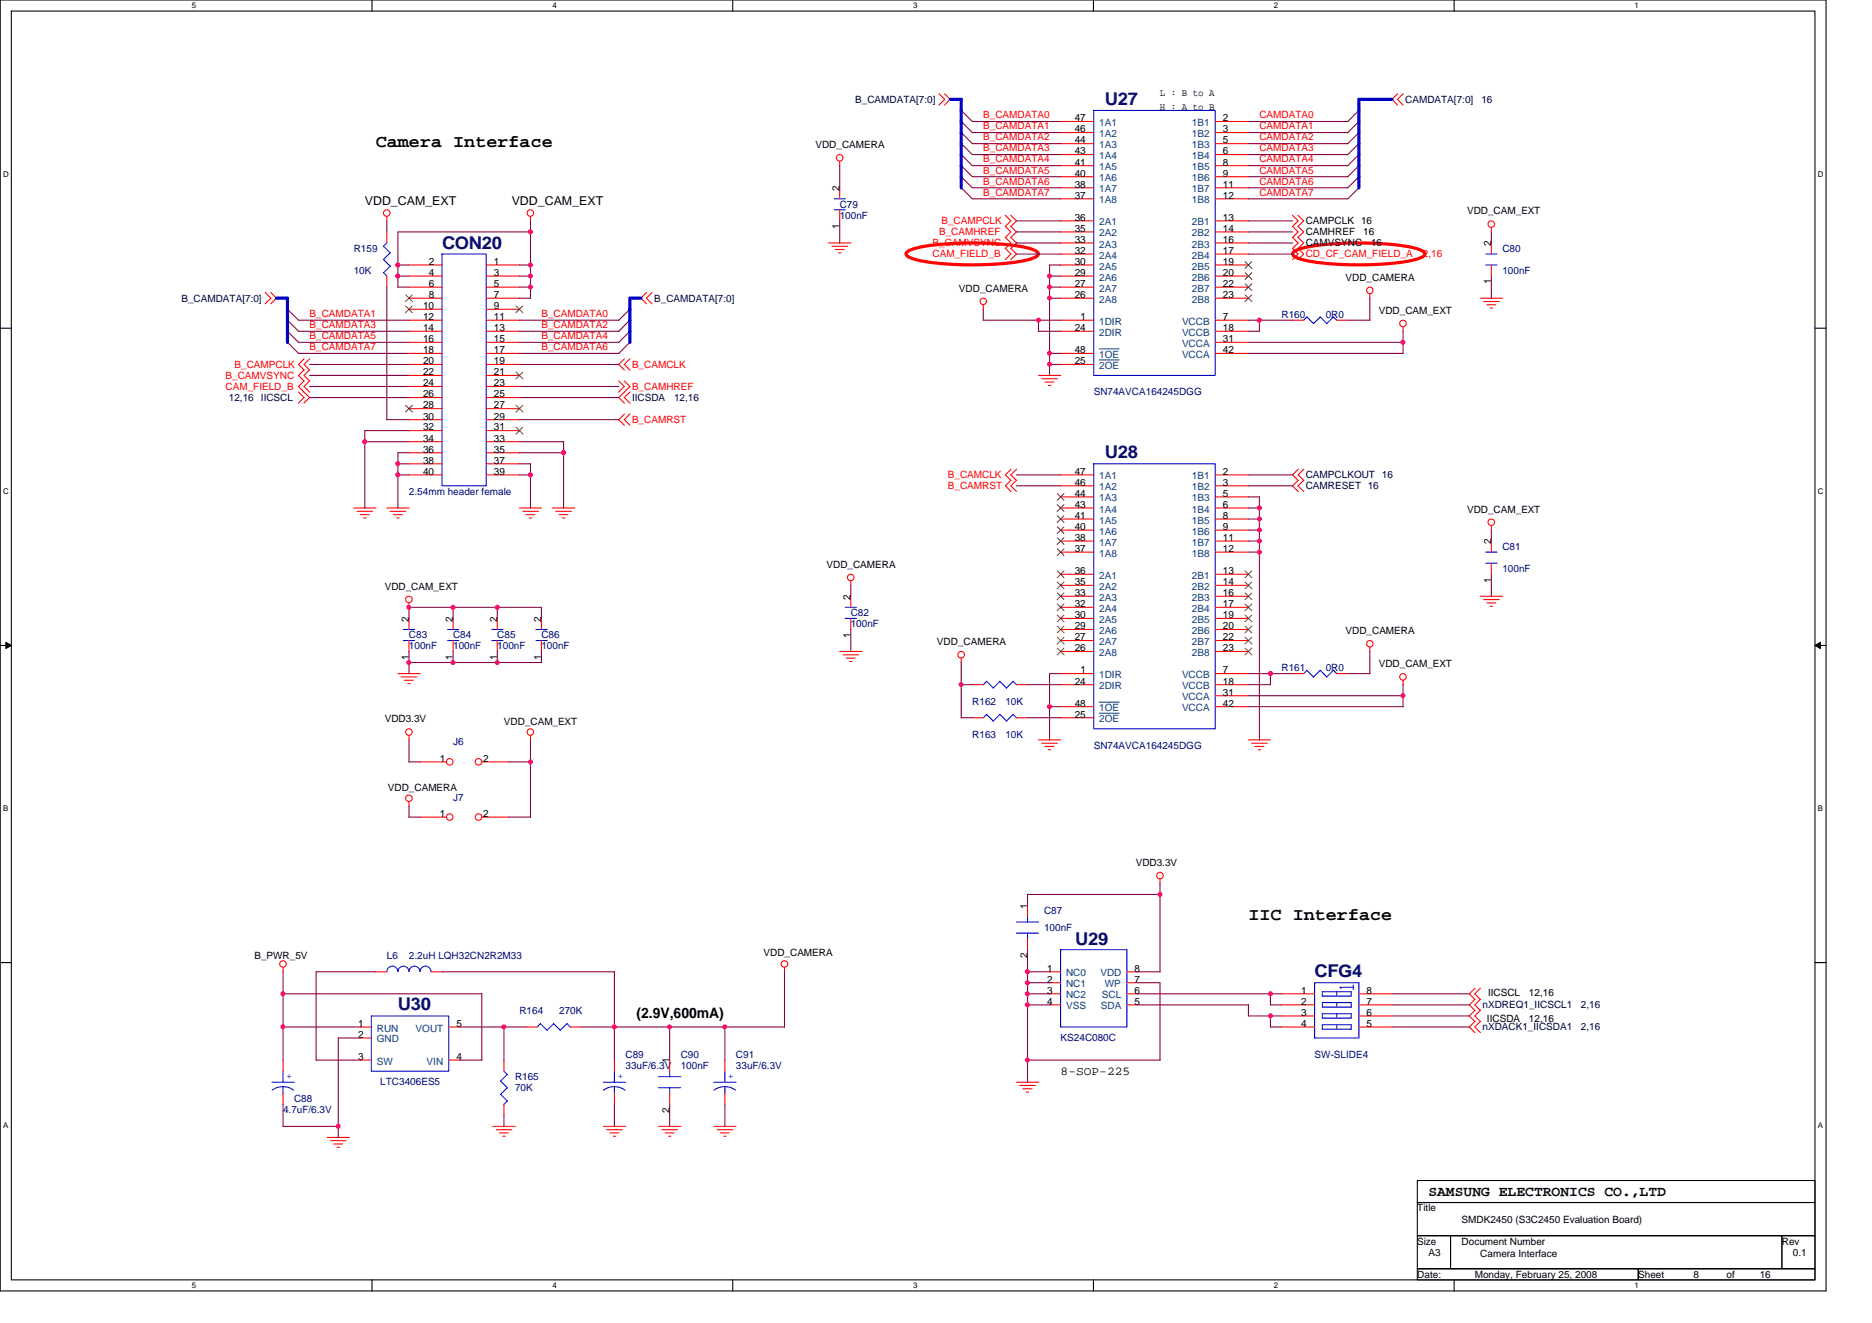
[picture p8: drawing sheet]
<svg xmlns="http://www.w3.org/2000/svg" width="297mm" height="210mm" viewBox="0 0 297 210" stroke-linecap="round" stroke-linejoin="round" font-family="sans-serif">
<path d="M0 0h289.7v204.9h-289.7zM1.8 1.8h286.2v201.3h-286.2z" fill="none" stroke="#000" stroke-width=".17"/>
<g fill="#fff">
<path d="M30.4 .2h.7v1.4h-.7z"/>
<path d="M30.4 203.3h.7v1.4h-.7z"/>
</g>
<path d="M59 0v1.8M59 203.1v1.8" fill="none" stroke="#000" stroke-width=".17"/>
<g fill="#fff">
<path d="M87.6 .2h.7v1.4h-.7z"/>
<path d="M87.6 203.3h.7v1.4h-.7z"/>
</g>
<path d="M116.3 0v1.8M116.3 203.1v1.8" fill="none" stroke="#000" stroke-width=".17"/>
<g fill="#fff">
<path d="M144.9 .2h.7v1.4h-.7z"/>
<path d="M144.9 203.3h.7v1.4h-.7z"/>
</g>
<path d="M173.5 0v1.8M173.5 203.1v1.8" fill="none" stroke="#000" stroke-width=".17"/>
<g fill="#fff">
<path d="M202.1 .2h.7v1.4h-.7z"/>
<path d="M202.1 203.3h.7v1.4h-.7z"/>
</g>
<path d="M230.7 0v1.8M230.7 203.1v1.8" fill="none" stroke="#000" stroke-width=".17"/>
<g fill="#fff">
<path d="M259.4 .2h.6v1.4h-.6z"/>
<path d="M259.4 203.3h.6v1.4h-.6z"/>
<path d="M.5 26.9h.9v1.4h-.9z"/>
<path d="M288.4 26.9h.9v1.4h-.9z"/>
<path d="M.5 77.3h.9v1.4h-.9z"/>
<path d="M288.4 77.3h.9v1.4h-.9z"/>
</g>
<path d="M0 52.1h1.8M288 52.1h1.7" fill="none" stroke="#000" stroke-width=".17"/>
<g fill="#fff">
<path d="M.5 127.6h.8v1.4h-.8z"/>
<path d="M288.4 127.6h.9v1.4h-.9z"/>
</g>
<path d="M0 102.4h1.8M288 102.4h1.7" fill="none" stroke="#000" stroke-width=".17"/>
<path d="M.9 101.9l.9 .5-.9 .5zM288 102.4l.9-.5v1z" fill="#000" stroke="#000" stroke-width=".16"/>
<g fill="#fff">
<path d="M.5 177.9h.8v1.4h-.8z"/>
<path d="M288.4 177.9h.9v1.4h-.9z"/>
</g>
<path d="M0 152.8h1.8M288 152.8h1.7M224.9 187.4h63.1v3.5h-63.1zM224.9 190.9h63.1v5.2h-63.1zM224.9 196.1h5.3v5.3h-5.3zM230.2 196.1h52.5v5.3h-52.5zM282.7 196.1h5.3v5.3h-5.3zM224.9 201.4h35v1.7h-35zM259.9 201.4h28.1v1.7h-28.1z" fill="none" stroke="#000" stroke-width=".17"/>
<path d="M143.9 40a9.7 9.7 0 0 1 4.6-1.2 51.9 51.9 0 0 1 14.6 .5 2 2 0 0 1 1.7 1 2.02 2.02 0 0 1-1.7 .9 49.3 49.3 0 0 1-17.6 0 2.01 2.01 0 0 1-1.7-.9zM205.2 40a9.7 9.7 0 0 1 4.7-1.2 51.9 51.9 0 0 1 14.5 .5 2 2 0 0 1 1.7 1 2.02 2.02 0 0 1-1.7 .9 49.3 49.3 0 0 1-17.6 0 2.01 2.01 0 0 1-1.7-.9z" fill="none" stroke="#f00" stroke-width=".51"/>
<g fill="none" stroke="#f00" stroke-width=".17">
<path d="M149 14.9l.9 .9-.9 .9M149.9 14.9l.9 .9-.9 .9M168.3 19.3h5.2M192.8 19.3h5.3M221.8 14.9l-.9 .9 .9 .9M222.6 14.9l-.9 .9 .9 .9M61.4 34.4v.7M61.4 36.8v1.8M84.2 34.4v.7M131.5 38.6h3.5M132 39.1h2.5M132.5 39.6h1.4"/>
<path d="M133.2 25.6v.7M133.2 29.8v1.8M133.2 33.3v1.8M159.5 34.2l.9 .9-.9 .9M159.5 35.9l.9 .9-.9 .9M159.5 37.7l.9 .9-.9 .9M159.5 39.4l.9 .9-.9 .9M160.4 34.2l.9 .9-.9 .9M160.4 35.9l.9 .9-.9 .9M160.4 37.7l.9 .9-.9 .9M160.4 39.4l.9 .9-.9 .9M168.3 38.6h5.2"/>
<path d="M168.3 21h5.2M168.3 22.8h5.2M168.3 24.5h5.2M168.3 26.3h5.2M168.3 28h5.2M168.3 29.8h5.2M168.3 31.6h5.2M168.3 35.1h5.2M168.3 36.8h5.2M192.8 38.6h5.3M192.8 21h5.3M192.8 22.8h5.3"/>
<path d="M192.8 24.5h5.3M192.8 26.3h5.3M192.8 28h5.3M192.8 29.8h5.3M192.8 31.6h5.3M192.8 35.1h5.3M192.8 36.8h5.3M205.1 37.7l.9 .9-.9 .9M205.1 35.9l.9 .9-.9 .9M205.1 34.2l.9 .9-.9 .9M205.1 39.4l.9 .9-.9 .9M205.9 37.7l1 .9-1 .9"/>
<path d="M205.9 35.9l1 .9-1 .9M205.9 34.2l1 .9-1 .9M205.9 39.4l1 .9-1 .9M236.6 36.1v.7M236.6 38.6v1.7M42.1 46.4l.9 .9-.9 .9M43 46.4l.9 .9-.9 .9M48.3 56.9l-.9 .9 .9 .9M48.3 58.7l-.9 .9 .9 .9M49.1 56.9l-.9 .9 .9 .9M49.1 58.7l-.9 .9 .9 .9M61.4 43.8v1.8"/>
<path d="M64.9 59.6h5.2M64.9 47.3h5.2M64.9 42.1h5.2M64.9 43.8h5.2M64.9 45.6h5.2M64.9 49.1h5.2M64.9 50.8h5.2M64.9 52.6h5.2M64.9 54.3h5.2M64.9 56.1h5.2M64.9 57.8h5.2M77.1 59.6h5.3"/>
<path d="M77.1 47.3h5.3M77.1 42.1h5.3M77.1 43.8h5.3M77.1 45.6h5.3M77.1 49.1h5.3M77.1 50.8h5.3M77.1 52.6h5.3M77.1 54.3h5.3M77.1 56.1h5.3M77.1 57.8h5.3M99.1 56.9l-.9 .9 .9 .9M100 56.9l-.9 .9 .9 .9"/>
<path d="M102.6 46.4l-.9 .9 .9 .9M103.5 46.4l-.9 .9 .9 .9M133.1 40.1h.3M156 48.4v.7M164.8 59.6h3.5M168.3 47.3h5.2M168.3 42.1h5.2M168.3 43.8h5.2M168.3 45.6h5.2M168.3 50.8h5.2M168.3 52.6h5.2M168.3 56.1h5.2"/>
<path d="M168.3 57.8h5.2M168.3 40.3h5.2M192.8 47.3h5.3M192.8 42.1h5.3M192.8 43.8h5.3M192.8 45.6h5.3M192.8 50.8h5.3M192.8 52.6h5.3M192.8 54.3h5.3M192.8 56.1h5.3M192.8 40.3h5.3M205.1 50.8h1.8"/>
<path d="M212.1 50.8h1.8M217.4 46.6v.7M222.6 51.9v.7M234.9 47.3h3.5M235.4 47.9h2.5M235.9 48.4h1.4M236.5 48.9h.3M236.6 42.1v1.7M47.3 62.2l.9 .9-.9 .9M48.2 62.2l.9 .9-.9 .9M48.3 60.5l-.9 .8 .9 1M49.1 60.5l-.9 .8 .9 1"/>
<path d="M64.9 61.3h5.2M64.9 63.1h5.2M64.9 64.9h5.2M64.9 66.6h5.2M64.9 68.3h5.2M64.9 70.1h5.2M64.9 71.9h5.2M64.9 73.6h5.2M64.9 75.4h5.2M77.1 61.3h5.3M77.1 63.1h5.3M77.1 64.9h5.3"/>
<path d="M77.1 66.6h5.3M77.1 68.3h5.3M77.1 70.1h5.3M77.1 71.9h5.3M77.1 73.6h5.3M77.1 75.4h5.3M98.2 60.5l.9 .8-.9 1M99 60.5l.9 .8-1.7 1.8 .9 .9M99.1 65.7l-.9 .9 .9 .9M100 62.2l-.9 .9 .9 .9M100 65.7l-.9 .9 .9 .9M160.4 74.5l-.9 .9 .9 .9"/>
<path d="M160.4 76.2l-.9 .9 .9 .9M161.3 74.5l-.9 .9 .9 .9M161.3 76.2l-.9 .9 .9 .9M165.3 60.1h2.5M165.8 60.6h1.4M166.4 61.2h.3M168.3 75.4h5.2M168.3 77.1h5.2M168.3 78.9h5.2M192.8 75.4h5.3M192.8 77.1h5.3M192.8 78.9h5.3"/>
<path d="M206 76.2l-.9 .9 .9 .9M206 74.5l-.9 .9 .9 .9M206.9 76.2l-.9 .9 .9 .9M206.9 74.5l-.9 .9 .9 .9M56.1 80.6h3.5M56.7 81.2h2.4M57.1 81.7h1.5M57.7 82.2h.4M61.4 80.6h3.5M61.9 81.2h2.5M62.4 81.7h1.4M63 82.2h.3"/>
<path d="M64.9 95.7v.7M64.9 98.1v1.8M71.9 98.1v1.8M78.9 98.1v1.8M82.4 80.6h3.5M82.9 81.2h2.5M83.4 81.7h1.5M84 82.2h.4M85.9 98.1v1.8M87.7 80.6h3.5M88.2 81.2h2.5M88.7 81.7h1.4"/>
<path d="M89.3 82.2h.3M135 92.2v.7M135 94.6v1.8M135 98.1v1.8M168.3 80.6h5.2M168.3 94.6h5.2M168.3 82.4h5.2M168.3 84.1h5.2M168.3 85.9h5.2M168.3 87.6h5.2M168.3 91.1h5.2M168.3 92.9h5.2"/>
<path d="M168.3 96.4h5.2M168.3 98.1h5.2M168.3 99.9h5.2M192.8 80.6h5.3M192.8 94.6h5.3M192.8 82.4h5.3M192.8 84.1h5.3M192.8 85.9h5.3M192.8 87.6h5.3M192.8 91.1h5.3M192.8 92.9h5.3M192.8 96.4h5.3"/>
<path d="M192.8 98.1h5.3M192.8 99.9h5.3M234.9 94.6h3.5M235.4 95.2h2.5M235.9 95.7h1.4M236.5 96.2h.3M236.6 83.4v.8M236.6 85.9v1.7M236.6 89.4v1.7M63.1 106.9h3.6M63.7 107.4h2.4M64.2 108h1.4"/>
<path d="M64.7 108.5h.4M64.9 116.7v.8M64.9 101.7v1.7M71.9 101.7v1.7M78.9 101.7v1.7M84.2 116.7v.8M85.9 101.7v1.7M133.2 103.4h3.6M133.8 103.9h2.4M134.3 104.5h1.4M134.8 105h.4M152.5 104.5v.7"/>
<path d="M154.3 108.7h1.7M154.3 113.9h1.7M161.3 108.7h1.7M161.3 113.9h1.7M164.8 117.4h3.5M165.3 118h2.5M165.8 118.5h1.4M166.4 119h.3M168.3 106.9h5.2M168.3 103.4h5.2M168.3 108.7h5.2M168.3 101.7h5.2"/>
<path d="M168.3 112.2h5.2M168.3 113.9h5.2M192.8 106.9h5.3M192.8 103.4h5.3M192.8 108.7h5.3M192.8 101.7h5.3M192.8 112.2h5.3M192.8 110.4h5.3M198.1 117.4h3.5M198.6 118h2.5M199.1 118.5h1.5M199.7 119h.3"/>
<path d="M205.1 106.9h1.8M212.1 106.9h1.8M217.4 102.7v.7M222.6 108v.7M64.9 127.2v.8M66.7 129.7h4.1M66.7 120.9h4.1M76.5 129.7h4.2M76.5 120.9h4.2M184.1 139.5v.7M44.9 153.5v.8M59.6 154.2h1.8"/>
<path d="M68.4 154.2h1.7M124.5 153.5v.8M163 143.7v1.8M163 149v1.7M166.5 157.7h1.8M166.5 159.5h1.8M166.5 154.2h1.8M166.5 156h1.8M178.8 157.7h1.8M178.8 159.5h1.8M178.8 154.2h1.8M178.8 156h1.8"/>
<path d="M203.3 157.7h5.3M203.3 159.5h5.3M215.6 157.7h5.3M215.6 159.5h5.3M234 158.6l-.9 .9 .9 .9M234 156.8l-.9 .9 .9 .9M234.9 158.6l-.9 .9 .9 .9M234.9 156.8l-.9 .9 .9 .9M44.9 168.3v1.7M44.9 173.5v1.8M57.2 163h1.7M57.2 164.7h1.7"/>
<path d="M57.2 168.3h1.7M71.2 163h1.8M71.2 168.3h1.8M78.2 178.8h3.5M78.7 179.3h2.5M79.2 179.8h1.5M80 168.3v1.7M80 175.3v1.7M83.5 163h1.7M90.5 163h1.7M95.7 178.8h3.6M96.3 179.3h2.4"/>
<path d="M96.8 179.8h1.4M97.5 168.3v1.7M97.5 173.5v1.8M104.5 178.8h3.5M105 179.3h2.5M105.5 179.8h1.5M106.3 168.3v1.7M106.3 173.5v1.8M113.3 178.8h3.5M113.8 179.3h2.5M114.3 179.8h1.4M115 168.3v1.7"/>
<path d="M115 173.5v1.8M161.3 171.8h3.5M161.8 172.3h2.5M162.3 172.8h1.4M162.9 173.3h.3M203.3 161.2h5.3M203.3 163h5.3M215.6 161.2h5.3M215.6 163h5.3M234 162.1l-.9 .9 .9 .9M234 160.3l-.9 .9 .9 .9M234.9 162.1l-.9 .9 .9 .9"/>
<path d="M234.9 160.3l-.9 .9 .9 .9M51.9 180.5h3.6M52.4 181h2.5M53 181.6h1.4M53.5 182.1h.4M79.8 180.3h.4M97.3 180.3h.4M106.1 180.3h.3M114.8 180.3h.4"/>
<circle cx="61.4" cy="33.8" r=".52"/>
<circle cx="84.1" cy="33.8" r=".52"/>
<circle cx="133.2" cy="25.1" r=".52"/>
<circle cx="236.6" cy="35.6" r=".52"/>
<circle cx="156" cy="47.8" r=".51"/>
<circle cx="217.3" cy="46.1" r=".52"/>
<circle cx="222.6" cy="51.3" r=".52"/>
<circle cx="64.9" cy="95.2" r=".52"/>
<circle cx="135" cy="91.6" r=".52"/>
<circle cx="236.6" cy="82.9" r=".52"/>
<circle cx="64.9" cy="116.2" r=".52"/>
<circle cx="84.1" cy="116.2" r=".52"/>
<circle cx="152.5" cy="103.9" r=".52"/>
<circle cx="217.4" cy="102.2" r=".51"/>
<circle cx="222.6" cy="107.4" r=".52"/>
<circle cx="64.9" cy="126.7" r=".52"/>
<circle cx="71.4" cy="120.9" r=".52"/>
<circle cx="71.4" cy="129.7" r=".52"/>
<circle cx="75.9" cy="129.7" r=".52"/>
<circle cx="75.9" cy="120.9" r=".52"/>
<circle cx="184" cy="139" r=".52"/>
<circle cx="44.9" cy="153" r=".52"/>
<circle cx="124.5" cy="153" r=".52"/>
</g>
<g fill="none" stroke="#00f" stroke-width=".17">
<path d="M173.5 17.5h19.3v42.1h-19.3zM60.8 39.1l1.1 1M61.4 38.5l-.5 .6M132.4 33.3h1.7M132.4 31.6h1.7M60.8 41.2l1.1 1-1 1.1M60.8 43.3l.6 .5M61.9 40.1l-1 1.1M70.1 40.3h7v36.8h-7zM207.4 50.3l1 1.1M207.4 50.3l-.5 .5M208.4 51.4l1.1-1.1 1 1.1"/>
<path d="M212.1 50.8l-.5-.5-1.1 1.1M235.8 42.1h1.8M235.8 40.3h1.8M173.5 73.6h19.3v42.1h-19.3zM64 99.9h1.8M71 99.9h1.8M78 99.9h1.8M85 99.9h1.8M134.1 98.1h1.8M134.1 96.4h1.8M235.8 89.4h1.8M235.8 87.6h1.8"/>
<path d="M64 101.7h1.8M71 101.7h1.8M78 101.7h1.8M85 101.7h1.8M156 108.7l.5-.6 1.1 1.1M156 113.9l.5-.5 1.1 1M158.6 108.1l1.1 1.1M158.6 113.4l1.1 1M158.7 108.1l-1.1 1.1M158.7 113.4l-1.1 1.1M160.7 108.1l.6 .6M160.7 113.4l.6 .5"/>
<path d="M160.8 108.1l-1.1 1.1M160.8 113.4l-1.1 1.1M207.4 106.4l1 1.1M207.4 106.4l-.5 .5M209.5 106.4l1 1.1M209.5 106.4l-1.1 1M211.6 106.4l.5 .5M211.6 106.4l-1.1 1M68.4 154.2a.87 .87 0 0 0-.9-.8 .87 .87 0 0 0-.8 .8 .88 .88 0 0 0-.9-.8 .88 .88 0 0 0-.9 .8 .88 .88 0 0 0-.9-.8 .88 .88 0 0 0-.9 .8 .88 .88 0 0 0-.8-.8 .88 .88 0 0 0-.9 .8M161.3 148.1h3.5M161.3 146.3h3.5M163 145.5v.9"/>
<path d="M163 148.1v.9M168.3 150.7h10.5v12.3h-10.5zM209.8 157.4h4.6v.7M209.8 159.1v.8h4.6v-.8h-4.6M209.8 157.4v.7h4.6M212.1 157.4v.7M212.1 159.1v.8M214.7 156.3v.8M214.8 156.7h-2.2l.2 .2M215.6 156v8.7l-7 .1v-8.8h7M43.2 171.8h3.5M43.2 173a2.86 2.86 0 0 1 3.4 0"/>
<path d="M44.9 170v1.8M44.9 172.5v1M58.9 161.2h12.3v8.8h-12.3zM79.4 171.6l1.1 1.1M80 170l.5 .6M80.5 170.5l-1.1 1.1M80.5 172.6l-1.1 1.1 1.1 1.1M80.5 174.7l-.6 .6M85.7 162.5l1.1 1M85.8 162.5l-.6 .5M87.8 162.5l1.1 1M87.9 162.5l-1.1 1"/>
<path d="M90 162.5l.5 .5M90 162.5l-1.1 1M95.7 171.8h3.6M95.8 173a2.86 2.86 0 0 1 3.4 0M97.5 170v1.8M97.5 172.5v1M104.5 172.6h3.5M104.5 170.9h3.5M106.3 170v.9M106.3 172.6v.9M113.3 171.8h3.5M113.3 173a2.86 2.86 0 0 1 3.4 0"/>
<path d="M115 170v1.8M115 172.5v1M209.8 160.9h4.6v.7M209.8 162.6h4.6v.8l-4.6-.1zM209.8 160.9v.7h4.6M212.1 160.9v.7M212.1 162.6v.8"/>
</g>
<g fill="none" stroke="#804000" stroke-width=".16">
<path d="M64.4 46.8l1 1.1M64.4 48.6l1 1M65.4 46.8l-1.1 1.1M65.4 48.6l-1.1 1M81.9 48.6l1.1 1M81.9 59.1l1.1 1M82.9 48.6l-1 1M82.9 59.1l-1 1M197.6 41.5l1 1.1M197.6 43.3l1 1.1M197.6 45l1 1.1M197.6 46.8l1 1.1"/>
<path d="M198.6 41.5l-1.1 1.1M198.6 43.3l-1.1 1.1M198.6 45l-1.1 1.1M198.6 46.8l-1.1 1.1M64.4 64.3l1 1.1M65.4 64.3l-1.1 1.1M81.9 64.3l1.1 1.1M81.9 67.8l1.1 1.1M82.9 64.3l-1 1.1M82.9 67.8l-1 1.1M167.8 78.3l1 1.1M168.8 78.3l-1.1 1.1"/>
<path d="M167.8 80.1l1 1.1M167.8 81.9l1 1M167.8 83.6l1 1.1M167.8 85.3l1 1.1M167.8 87.1l1 1.1M167.8 90.6l1 1.1M167.8 92.4l1 1.1M167.8 94.1l1 1.1M167.8 95.9l1 1M167.8 97.6l1 1.1M167.8 99.4l1 1.1M168.8 80.1l-1.1 1.1"/>
<path d="M168.8 81.9l-1.1 1M168.8 83.6l-1.1 1.1M168.8 85.3l-1.1 1.1M168.8 87.1l-1.1 1.1M168.8 90.6l-1.1 1.1M168.8 92.4l-1.1 1.1M168.8 94.1l-1.1 1.1M168.8 95.9l-1.1 1M168.8 97.6l-1.1 1.1M168.8 99.4l-1.1 1.1M197.6 90.6l1 1.1M197.6 92.4l1 1.1"/>
<path d="M197.6 94.1l1 1.1M197.6 95.9l1 1M197.6 97.6l1 1.1M197.6 99.4l1 1.1M198.6 90.6l-1.1 1.1M198.6 92.4l-1.1 1.1M198.6 94.1l-1.1 1.1M198.6 95.9l-1.1 1M198.6 97.6l-1.1 1.1M198.6 99.4l-1.1 1.1M167.8 101.1l1 1.1M167.8 102.9l1 1"/>
<path d="M168.8 101.1l-1.1 1.1M168.8 102.9l-1.1 1M197.6 101.1l1 1.1M197.6 102.9l1 1M198.6 101.1l-1.1 1.1M198.6 102.9l-1.1 1"/>
</g>
<path d="M174.4 55.4h3.2M174.4 57.1h3.2M174.4 111.4h3.2M174.4 113.2h3.2" fill="none" stroke="#004080" stroke-width=".16"/>
<g fill="none" stroke="#800040" stroke-width=".17">
<path d="M152.5 19.3l1.8 1.7h14M152.5 17.5l1.8 1.8h14M198.1 19.3h15.8M215.6 19.3l-1.8 1.8M215.6 17.5l-1.8 1.8M61.4 35.1v1.7M84.2 35.1v12.2M84.2 36.8h-21.1v8.8h1.8M133.2 26.3v3.5M133.2 35.1v3.5M152.5 29.8l1.8 1.8h14M152.5 28l1.8 1.8h14"/>
<path d="M152.5 26.3l1.8 1.7h14M152.5 24.5l1.8 1.8h14M152.5 22.8l1.8 1.7h14M152.5 21l1.8 1.8h14M161.3 36.8h7M161.3 38.6h7M161.3 35.1h7M198.1 38.6h7M198.1 29.8h15.8M198.1 31.6h15.8M198.1 36.8h7M198.1 24.5h15.8"/>
<path d="M198.1 21h15.8M198.1 28h15.8M198.1 35.1h7M198.1 26.3h15.8M198.1 22.8h15.8M215.6 28l-1.8 1.8M215.6 26.3l-1.8 1.8M215.6 22.8l-1.8 1.8M215.6 24.5l-1.8 1.8M215.6 29.8l-1.8 1.8M215.6 21l-1.8 1.8M236.6 36.8v1.8"/>
<path d="M45.6 54.3l1.8 1.8h17.5M45.6 52.6l1.8 1.7h17.5M45.6 50.8l1.8 1.8h17.5M45.6 49.1l1.8 1.7h17.5M49.1 57.8h15.8M49.1 59.6h15.8M61.4 45.6v21M63.1 43.8h1.8M63.1 42.1h1.8M82.4 43.8h1.8M82.4 52.6h15.8M82.4 45.6h1.8"/>
<path d="M82.4 42.1h1.8M82.4 50.8h15.8M82.4 47.3h1.8M82.4 56.1h15.8M82.4 54.3h15.8M82.4 57.8h15.8M99.9 49.1l-1.7 1.7M99.9 50.8l-1.7 1.8M99.9 52.6l-1.7 1.8M99.9 54.3l-1.7 1.8M156 50.8h12.3M156 49.1v1.7"/>
<path d="M161.3 40.3h7M164.8 52.6h3.5M164.8 50.8v1.8M166.5 43.8h1.8M166.5 45.6h1.8M166.5 47.3h1.8M166.5 56.1h1.8M166.5 57.8h1.8M168.3 42.1h-1.8v17.5M198.1 52.6h1.8M198.1 40.3h7M198.1 56.1h24.5"/>
<path d="M198.1 54.3h24.5M199.8 50.8v1.8M205.1 50.8h-7M213.9 50.8h3.5M217.4 47.3v3.5M222.6 52.6v3.5M236.6 43.8v3.5M49.1 63.1h15.8M49.1 61.3h15.8M57.9 70.1h7M61.4 66.6h3.5M63.1 75.4h1.8"/>
<path d="M63.1 73.6h1.8M64.9 68.3h-7v12.3M64.9 71.9h-1.8v8.7M82.4 70.1h7M82.4 73.6h1.8M82.4 61.3h15.8M82.4 66.6h15.8M82.4 75.4h1.8M82.4 71.9h7M82.4 63.1h15.8M84.2 73.6v7M89.4 70.1v10.5"/>
<path d="M161.3 77.1h7M161.3 75.4h7M198.1 78.9h1.7v38.6M198.1 77.1h7M198.1 75.4h7M64.9 98.2v-1.8h21v1.8M71.9 96.4v1.8M78.9 96.4v1.8M135 99.9v3.5M135 92.9v1.8M198.1 87.6h1.8M198.1 85.9h1.8"/>
<path d="M198.1 84.1h1.8M198.1 82.4h1.8M198.1 80.6h1.8M236.6 84.1v1.8M236.6 91.1v3.6M64.9 117.4v3.5M64.9 103.4v3.5M71.9 103.4v1.8M78.9 103.4v1.8M84.2 117.4v12.3M85.9 103.4v1.8h-21M152.5 108.7h1.8"/>
<path d="M152.5 105.2v8.7h1.8M163 108.7h5.3M163 113.9h5.3M166.5 112.2h1.8M168.3 106.9h-1.8v10.6M198.1 106.9h7M198.1 108.7h3.5M198.1 112.2h24.5M198.1 110.4h24.5M201.6 106.9v1.8M213.9 106.9h3.5M217.4 103.4v3.5"/>
<path d="M222.6 108.7v3.5M64.9 129.7h1.8M64.9 128v1.7M64.9 120.9h1.8M80.7 129.7h3.5M80.7 120.9h3.5M44.9 157.7h31.6M44.9 154.2v14.1M59.6 154.2h-9.4v14.1M70.1 154.2h27.4v14.1M76.5 157.7v10.6M124.5 154.2v8.8"/>
<path d="M163 154.2h3.6M163 157.7h3.6M163 150.7v21.1M163 156h3.6M163 159.5h3.6M180.6 154.2h3.5M180.6 157.7h22.8M180.6 156h3.5M180.6 159.5h17.5v1.8l5.3-.1M184.1 140.2v14.1M184.1 156v12.3M184.1 142h-21.1v1.7"/>
<path d="M201.6 157.7v1.8h1.8M220.9 157.7h12.3M220.9 159.5h12.3M44.9 163h12.3M44.9 175.3v3.5h8.8M50.2 168.3h7M57.2 164.7h-3.5v15.9M73 168.3h3.5M73 163h10.5M80 163v5.3M80 177v1.8M97.5 175.3v3.5"/>
<path d="M106.3 163v5.3M106.3 175.3v3.5M115 163v5.3M115 175.3v3.5M124.5 163h-32.3M163 168.3h21.1M201.6 163h1.8M201.6 161.2v1.8M220.9 163h12.3M220.9 161.2h12.3"/>
</g>
<path d="M150.8 15.8h1.7v14M220.9 15.8h-5.3v14M43.9 47.3h1.7v7.1M101.7 47.3h-1.8v7.1" fill="none" stroke="#00f" stroke-width=".51"/>
<g fill="#f0f" stroke="#f0f" stroke-width=".17">
<circle cx="106.2" cy="163" r=".34"/>
<circle cx="97.5" cy="163" r=".34"/>
<circle cx="79.9" cy="163" r=".34"/>
<circle cx="44.9" cy="163" r=".34"/>
<circle cx="44.9" cy="157.7" r=".34"/>
<circle cx="115" cy="163" r=".34"/>
<circle cx="166.5" cy="56.1" r=".34"/>
<circle cx="166.5" cy="57.8" r=".34"/>
<circle cx="199.8" cy="50.8" r=".34"/>
<circle cx="78.9" cy="105.2" r=".34"/>
<circle cx="78.9" cy="96.4" r=".34"/>
<circle cx="71.9" cy="105.2" r=".35"/>
<circle cx="164.8" cy="50.8" r=".34"/>
<circle cx="166.5" cy="43.8" r=".34"/>
<circle cx="222.6" cy="54.3" r=".34"/>
<circle cx="84.2" cy="120.9" r=".34"/>
<circle cx="166.5" cy="45.6" r=".34"/>
<circle cx="64.9" cy="96.4" r=".34"/>
<circle cx="71.9" cy="96.4" r=".35"/>
<circle cx="64.9" cy="105.2" r=".34"/>
<circle cx="53.7" cy="178.8" r=".34"/>
<circle cx="166.5" cy="47.3" r=".34"/>
<circle cx="166.5" cy="112.2" r=".34"/>
<circle cx="222.6" cy="110.4" r=".34"/>
<circle cx="152.5" cy="108.6" r=".34"/>
<circle cx="201.6" cy="106.9" r=".34"/>
<circle cx="84.2" cy="43.8" r=".34"/>
<circle cx="63.1" cy="43.8" r=".35"/>
<circle cx="84.2" cy="45.6" r=".34"/>
<circle cx="63.1" cy="42.1" r=".35"/>
<circle cx="57.9" cy="70.1" r=".34"/>
<circle cx="63.1" cy="75.4" r=".35"/>
<circle cx="84.2" cy="75.4" r=".34"/>
<circle cx="84.2" cy="36.8" r=".34"/>
<circle cx="84.2" cy="42.1" r=".34"/>
<circle cx="89.4" cy="71.8" r=".35"/>
<circle cx="63.1" cy="73.6" r=".35"/>
<circle cx="199.8" cy="80.6" r=".34"/>
<circle cx="199.8" cy="87.6" r=".34"/>
<circle cx="199.8" cy="85.9" r=".34"/>
<circle cx="199.8" cy="84.1" r=".34"/>
<circle cx="199.8" cy="82.4" r=".34"/>
<circle cx="163" cy="168.2" r=".34"/>
<circle cx="184.1" cy="142" r=".34"/>
<circle cx="163" cy="157.7" r=".34"/>
<circle cx="163" cy="156" r=".34"/>
<circle cx="163" cy="159.5" r=".34"/>
<circle cx="163" cy="154.2" r=".34"/>
<circle cx="201.6" cy="157.7" r=".34"/>
<circle cx="201.6" cy="161.2" r=".34"/>
</g>
<g font-size="2.8" fill="#000080">
<text x="175.3" y="16.6">U27</text>
<text x="70.1" y="39.6">CON20</text>
<text x="175.3" y="72.7">U28</text>
<text x="170.6" y="150">U29</text>
<text x="208.6" y="155.1">CFG4</text>
<text x="63.1" y="160.3">U30</text>
</g>
<g font-size="2.8">
<text x="59.6" y="23.4">Camera Interface</text>
<text x="198.1" y="146">IIC Interface</text>
</g>
<g font-size="2.3">
<text x="101" y="161.6">(2.9V,600mA)</text>
<text x="226.6" y="189.8">SAMSUNG ELECTRONICS CO.,LTD</text>
</g>
<g font-size="1.9">
<text x="57.9" y="32.6">VDD_CAM_EXT</text>
<text x="81.2" y="32.6">VDD_CAM_EXT</text>
<text x="168.3" y="170.7">8-SOP-225</text>
</g>
<g font-size="1.6" fill="#000040">
<text x="135.7" y="16.3">B_CAMDATA[7:0]</text>
<text x="223" y="16.3">CAMDATA[7:0]</text>
<text x="235.1" y="16.3">16</text>
<text x="28.8" y="47.9">B_CAMDATA[7:0]</text>
<text x="103.8" y="47.9">B_CAMDATA[7:0]</text>
<text x="36.3" y="63.6">12,16</text>
<text x="41.4" y="63.6">IICSCL</text>
<text x="100.3" y="63.6">IICSDA</text>
<text x="107" y="63.6">12,16</text>
<text x="207.2" y="77.7">CAMRESET 16</text>
<text x="207.2" y="75.9">CAMPCLKOUT 16</text>
<text x="235.2" y="160">nXDREQ1_IICSCL1</text>
<text x="250.8" y="160">2,16</text>
<text x="235.2" y="163.5">nXDACK1_IICSDA1</text>
<text x="250.8" y="163.5">2,16</text>
</g>
<g font-size="1.6">
<text x="184.1" y="15.3">L : B to A</text>
<text x="184.1" y="17.4">H : A to B</text>
<text x="129.4" y="23.5">VDD_CAMERA</text>
<text x="170.5" y="19.3">47</text>
<text x="170.5" y="21">46</text>
<text x="170.5" y="22.8">44</text>
<text x="194.1" y="19.3">2</text>
<text x="194.1" y="21">3</text>
<text x="194.1" y="22.8">5</text>
<text x="170.5" y="24.5">43</text>
<text x="170.5" y="26.3">41</text>
<text x="170.5" y="28">40</text>
<text x="170.5" y="29.8">38</text>
<text x="194.1" y="24.5">6</text>
<text x="194.1" y="26.3">8</text>
<text x="194.1" y="28">9</text>
<text x="194.1" y="29.8">11</text>
<text x="133.2" y="30.3" transform="rotate(-90 133.2 30.3)">2</text>
<text x="170.5" y="31.5">37</text>
<text x="170.5" y="35">36</text>
<text x="194.1" y="31.5">12</text>
<text x="194.1" y="35">13</text>
<text x="207.2" y="35.6">CAMPCLK</text>
<text x="216" y="35.6">16</text>
<text x="232.8" y="34">VDD_CAM_EXT</text>
<text x="133.2" y="36.4" transform="rotate(-90 133.2 36.4)">1</text>
<text x="170.5" y="36.8">35</text>
<text x="170.5" y="38.5">33</text>
<text x="170.5" y="40.3">32</text>
<text x="194.1" y="36.8">14</text>
<text x="194.1" y="38.5">16</text>
<text x="194.1" y="40.3">17</text>
<text x="207.2" y="39.1">CAMVSYNC</text>
<text x="207.2" y="37.4">CAMHREF</text>
<text x="216.3" y="37.4">16</text>
<text x="217.5" y="39.1">16</text>
<text x="236.6" y="39.1" transform="rotate(-90 236.6 39.1)">2</text>
<text x="68" y="42">2</text>
<text x="68" y="43.8">4</text>
<text x="68" y="45.6">6</text>
<text x="68" y="47.3">8</text>
<text x="78.4" y="42">1</text>
<text x="78.4" y="43.8">3</text>
<text x="78.4" y="45.6">5</text>
<text x="78.4" y="47.3">7</text>
<text x="152.2" y="46.3">VDD_CAMERA</text>
<text x="170.5" y="42">30</text>
<text x="170.5" y="43.8">29</text>
<text x="170.5" y="45.6">27</text>
<text x="170.5" y="47.3">26</text>
<text x="194.1" y="42">19</text>
<text x="194.1" y="43.8">20</text>
<text x="194.1" y="45.6">22</text>
<text x="194.1" y="47.3">23</text>
<text x="213.5" y="44.5">VDD_CAMERA</text>
<text x="236.6" y="45.1" transform="rotate(-90 236.6 45.1)">1</text>
<text x="67.1" y="49.1">10</text>
<text x="67.1" y="50.8">12</text>
<text x="67.1" y="52.6">14</text>
<text x="78.4" y="49.1">9</text>
<text x="78.4" y="50.8">11</text>
<text x="78.4" y="52.6">13</text>
<text x="170.5" y="52.6">24</text>
<text x="171.4" y="50.8">1</text>
<text x="194.1" y="50.8">7</text>
<text x="194.1" y="52.6">18</text>
<text x="218.8" y="49.8">VDD_CAM_EXT</text>
<text x="67.1" y="54.3">16</text>
<text x="67.1" y="56.1">18</text>
<text x="67.1" y="57.8">20</text>
<text x="67.1" y="59.6">22</text>
<text x="78.4" y="54.3">15</text>
<text x="78.4" y="56.1">17</text>
<text x="78.4" y="57.8">19</text>
<text x="78.4" y="59.6">21</text>
<text x="170.5" y="56.1">48</text>
<text x="170.5" y="57.8">25</text>
<text x="194.1" y="54.3">31</text>
<text x="194.1" y="56.1">42</text>
<text x="67.1" y="61.3">24</text>
<text x="67.1" y="63.1">26</text>
<text x="67.1" y="64.8">28</text>
<text x="78.4" y="61.3">23</text>
<text x="78.4" y="63.1">25</text>
<text x="78.4" y="64.8">27</text>
<text x="67.1" y="66.6">30</text>
<text x="67.1" y="68.3">32</text>
<text x="67.1" y="70.1">34</text>
<text x="67.1" y="71.8">36</text>
<text x="78.4" y="66.6">29</text>
<text x="78.4" y="68.3">31</text>
<text x="78.4" y="70.1">33</text>
<text x="78.4" y="71.8">35</text>
<text x="67.1" y="73.6">38</text>
<text x="67.1" y="75.4">40</text>
<text x="78.4" y="73.6">37</text>
<text x="78.4" y="75.4">39</text>
<text x="170.5" y="75.4">47</text>
<text x="170.5" y="77.1">46</text>
<text x="194.1" y="75.4">2</text>
<text x="194.1" y="77.1">3</text>
<text x="170.5" y="78.8">44</text>
<text x="170.5" y="80.6">43</text>
<text x="170.5" y="82.4">41</text>
<text x="194.1" y="78.8">5</text>
<text x="194.1" y="80.6">6</text>
<text x="194.1" y="82.4">8</text>
<text x="232.8" y="81.3">VDD_CAM_EXT</text>
<text x="170.5" y="84.1">40</text>
<text x="170.5" y="85.9">38</text>
<text x="170.5" y="87.6">37</text>
<text x="194.1" y="84.1">9</text>
<text x="194.1" y="85.9">11</text>
<text x="194.1" y="87.6">12</text>
<text x="236.6" y="86.4" transform="rotate(-90 236.6 86.4)">2</text>
<text x="61" y="93.6">VDD_CAM_EXT</text>
<text x="131.1" y="90.1">VDD_CAMERA</text>
<text x="135" y="95.2" transform="rotate(-90 135 95.2)">2</text>
<text x="170.5" y="91.1">36</text>
<text x="170.5" y="92.9">35</text>
<text x="170.5" y="94.6">33</text>
<text x="194.1" y="91.1">13</text>
<text x="194.1" y="92.9">14</text>
<text x="194.1" y="94.6">16</text>
<text x="236.6" y="92.5" transform="rotate(-90 236.6 92.5)">1</text>
<text x="64.9" y="98.7" transform="rotate(-90 64.9 98.7)">2</text>
<text x="71.9" y="98.7" transform="rotate(-90 71.9 98.7)">2</text>
<text x="78.9" y="98.7" transform="rotate(-90 78.9 98.7)">2</text>
<text x="85.9" y="98.7" transform="rotate(-90 85.9 98.7)">2</text>
<text x="135" y="101.2" transform="rotate(-90 135 101.2)">1</text>
<text x="170.5" y="96.4">32</text>
<text x="170.5" y="98.1">30</text>
<text x="170.5" y="99.9">29</text>
<text x="170.5" y="101.6">27</text>
<text x="194.1" y="96.4">17</text>
<text x="194.1" y="98.1">19</text>
<text x="194.1" y="99.9">20</text>
<text x="194.1" y="101.6">22</text>
<text x="213.5" y="100.6">VDD_CAMERA</text>
<text x="64.9" y="104.8" transform="rotate(-90 64.9 104.8)">1</text>
<text x="71.9" y="104.8" transform="rotate(-90 71.9 104.8)">1</text>
<text x="78.9" y="104.8" transform="rotate(-90 78.9 104.8)">1</text>
<text x="85.9" y="104.8" transform="rotate(-90 85.9 104.8)">1</text>
<text x="148.7" y="102.4">VDD_CAMERA</text>
<text x="170.5" y="103.4">26</text>
<text x="171.4" y="106.9">1</text>
<text x="194.1" y="103.4">23</text>
<text x="194.1" y="106.9">7</text>
<text x="218.8" y="105.9">VDD_CAM_EXT</text>
<text x="170.5" y="108.6">24</text>
<text x="170.5" y="112.1">48</text>
<text x="170.5" y="113.9">25</text>
<text x="194.1" y="108.6">18</text>
<text x="194.1" y="110.4">31</text>
<text x="194.1" y="112.1">42</text>
<text x="61" y="114.6">VDD3.3V</text>
<text x="80" y="115">VDD_CAM_EXT</text>
<text x="61.5" y="125.5">VDD_CAMERA</text>
<text x="69.8" y="120.9">1</text>
<text x="76.6" y="120.9">2</text>
<text x="69.8" y="129.7">1</text>
<text x="76.6" y="129.7">2</text>
<text x="180.2" y="137.4">VDD3.3V</text>
<text x="163" y="144.3" transform="rotate(-90 163 144.3)">1</text>
<text x="40.4" y="152.1">B_PWR_5V</text>
<text x="121.2" y="151.8">VDD_CAMERA</text>
<text x="163" y="152.1" transform="rotate(-90 163 152.1)">2</text>
<text x="166.2" y="154.2">1</text>
<text x="166.2" y="156">2</text>
<text x="180" y="156">7</text>
<text x="180" y="154.2">8</text>
<text x="166.2" y="157.7">3</text>
<text x="166.2" y="159.5">4</text>
<text x="180" y="159.5">5</text>
<text x="180" y="157.7">6</text>
<text x="206.5" y="157.7">1</text>
<text x="206.5" y="159.5">2</text>
<text x="206.5" y="161.2">3</text>
<text x="216.8" y="157.7">8</text>
<text x="216.8" y="159.5">7</text>
<text x="216.8" y="161.2">6</text>
<text x="236.1" y="158.1">IICSCL</text>
<text x="242.6" y="158.1">12,16</text>
<text x="56.8" y="163">1</text>
<text x="56.8" y="164.7">2</text>
<text x="72.4" y="163">5</text>
<text x="206.5" y="163">4</text>
<text x="216.8" y="163">5</text>
<text x="235.9" y="162.1">IICSDA</text>
<text x="242.6" y="162.1">12,16</text>
<text x="56.8" y="168.2">3</text>
<text x="72.4" y="168.2">4</text>
<text x="106.2" y="168.8" transform="rotate(-90 106.2 168.8)">1</text>
<text x="106.2" y="176.6" transform="rotate(-90 106.2 176.6)">2</text>
<text x="224.9" y="192.3">Title</text>
<text x="224.9" y="197.5">Size</text>
<text x="231.9" y="197.5">Document Number</text>
<text x="231.9" y="194">SMDK2450 (S3C2450 Evaluation Board)</text>
<text x="282.7" y="197.5">Rev</text>
<text x="224.9" y="202.8">Date:</text>
<text x="226.6" y="199.3">A3</text>
<text x="234" y="202.8">Monday, February 25, 2008</text>
<text x="234.9" y="199.5">Camera Interface</text>
<text x="259.9" y="202.8">Sheet</text>
<text x="268.7" y="202.8">8</text>
<text x="274" y="202.8">of</text>
<text x="279.2" y="202.8">16</text>
<text x="284.5" y="199.3">0.1</text>
</g>
<g font-size="1.6" fill="#f00">
<text x="156" y="20.5">B_CAMDATA1</text>
<text x="156" y="18.8">B_CAMDATA0</text>
<text x="156" y="22.3">B_CAMDATA2</text>
<text x="199.8" y="22.3">CAMDATA2</text>
<text x="199.8" y="18.8">CAMDATA0</text>
<text x="199.8" y="20.5">CAMDATA1</text>
<text x="156" y="29.3">B_CAMDATA6</text>
<text x="156" y="24">B_CAMDATA3</text>
<text x="156" y="27.5">B_CAMDATA5</text>
<text x="156" y="25.8">B_CAMDATA4</text>
<text x="199.8" y="27.5">CAMDATA5</text>
<text x="199.8" y="29.3">CAMDATA6</text>
<text x="199.8" y="24">CAMDATA3</text>
<text x="199.8" y="25.8">CAMDATA4</text>
<text x="149.4" y="35.6">B_CAMPCLK</text>
<text x="156" y="31.1">B_CAMDATA7</text>
<text x="199.8" y="31.1">CAMDATA7</text>
<text x="148" y="39.1">B_CAMVSYNC</text>
<text x="148" y="40.9">CAM_FIELD_B</text>
<text x="149" y="37.4">B_CAMHREF</text>
<text x="207.2" y="40.9">CD_CF_CAM_FIELD_A</text>
<text x="225.8" y="40.9">2,16</text>
<text x="49.1" y="50.3">B_CAMDATA1</text>
<text x="49.1" y="53.8">B_CAMDATA5</text>
<text x="49.1" y="52.1">B_CAMDATA3</text>
<text x="85.9" y="50.3">B_CAMDATA0</text>
<text x="85.9" y="53.8">B_CAMDATA4</text>
<text x="85.9" y="52.1">B_CAMDATA2</text>
<text x="37.2" y="58.4">B_CAMPCLK</text>
<text x="49.1" y="55.6">B_CAMDATA7</text>
<text x="85.9" y="55.6">B_CAMDATA6</text>
<text x="100.3" y="58.4">B_CAMCLK</text>
<text x="35.8" y="60.1">B_CAMVSYNC</text>
<text x="35.8" y="61.9">CAM_FIELD_B</text>
<text x="100.3" y="61.9">B_CAMHREF</text>
<text x="100.3" y="67.1">B_CAMRST</text>
<text x="150.4" y="75.9">B_CAMCLK</text>
<text x="150.4" y="77.7">B_CAMRST</text>
</g>
<g font-size="1.6" fill="#004080">
<text x="174.4" y="20">1A1</text>
<text x="174.4" y="21.8">1A2</text>
<text x="174.4" y="23.5">1A3</text>
<text x="189.1" y="20">1B1</text>
<text x="189.1" y="21.8">1B2</text>
<text x="189.1" y="23.5">1B3</text>
<text x="174.4" y="25.3">1A4</text>
<text x="174.4" y="27">1A5</text>
<text x="174.4" y="28.8">1A6</text>
<text x="189.1" y="25.3">1B4</text>
<text x="189.1" y="27">1B5</text>
<text x="189.1" y="28.8">1B6</text>
<text x="174.4" y="30.5">1A7</text>
<text x="174.4" y="32.3">1A8</text>
<text x="174.4" y="35.8">2A1</text>
<text x="189.1" y="30.5">1B7</text>
<text x="189.1" y="32.3">1B8</text>
<text x="189.1" y="35.8">2B1</text>
<text x="174.4" y="37.5">2A2</text>
<text x="174.4" y="39.3">2A3</text>
<text x="174.4" y="41">2A4</text>
<text x="189.1" y="37.5">2B2</text>
<text x="189.1" y="39.3">2B3</text>
<text x="189.1" y="41">2B4</text>
<text x="174.4" y="42.8">2A5</text>
<text x="174.4" y="44.5">2A6</text>
<text x="174.4" y="46.3">2A7</text>
<text x="189.1" y="42.8">2B5</text>
<text x="189.1" y="44.5">2B6</text>
<text x="189.1" y="46.3">2B7</text>
<text x="174.4" y="48">2A8</text>
<text x="174.4" y="51.5">1DIR</text>
<text x="174.4" y="53.3">2DIR</text>
<text x="187.6" y="51.5">VCCB</text>
<text x="187.6" y="53.3">VCCB</text>
<text x="189.1" y="48">2B8</text>
<text x="174.4" y="56.8">1OE</text>
<text x="174.4" y="58.6">2OE</text>
<text x="187.6" y="55.1">VCCA</text>
<text x="187.6" y="56.8">VCCA</text>
<text x="174.4" y="76.1">1A1</text>
<text x="174.4" y="77.8">1A2</text>
<text x="189.1" y="76.1">1B1</text>
<text x="189.1" y="77.8">1B2</text>
<text x="174.4" y="79.6">1A3</text>
<text x="174.4" y="81.3">1A4</text>
<text x="174.4" y="83.1">1A5</text>
<text x="189.1" y="79.6">1B3</text>
<text x="189.1" y="81.3">1B4</text>
<text x="189.1" y="83.1">1B5</text>
<text x="174.4" y="84.9">1A6</text>
<text x="174.4" y="86.6">1A7</text>
<text x="174.4" y="88.3">1A8</text>
<text x="189.1" y="84.9">1B6</text>
<text x="189.1" y="86.6">1B7</text>
<text x="189.1" y="88.3">1B8</text>
<text x="174.4" y="91.9">2A1</text>
<text x="174.4" y="93.6">2A2</text>
<text x="174.4" y="95.4">2A3</text>
<text x="189.1" y="91.9">2B1</text>
<text x="189.1" y="93.6">2B2</text>
<text x="189.1" y="95.4">2B3</text>
<text x="174.4" y="97.1">2A4</text>
<text x="174.4" y="98.9">2A5</text>
<text x="174.4" y="100.6">2A6</text>
<text x="189.1" y="97.1">2B4</text>
<text x="189.1" y="98.9">2B5</text>
<text x="189.1" y="100.6">2B6</text>
<text x="174.4" y="102.4">2A7</text>
<text x="174.4" y="104.1">2A8</text>
<text x="174.4" y="107.6">1DIR</text>
<text x="187.6" y="107.6">VCCB</text>
<text x="189.1" y="102.4">2B7</text>
<text x="189.1" y="104.1">2B8</text>
<text x="174.4" y="109.4">2DIR</text>
<text x="174.4" y="112.9">1OE</text>
<text x="187.6" y="109.4">VCCB</text>
<text x="187.6" y="111.1">VCCA</text>
<text x="187.6" y="112.9">VCCA</text>
<text x="174.4" y="114.6">2OE</text>
<text x="169.2" y="155">NC0</text>
<text x="174.6" y="155">VDD</text>
<text x="169.2" y="156.7">NC1</text>
<text x="169.2" y="158.5">NC2</text>
<text x="169.2" y="160.2">VSS</text>
<text x="174.7" y="160.2">SDA</text>
<text x="174.9" y="158.5">SCL</text>
<text x="175.3" y="156.7">WP</text>
<text x="59.8" y="163.7">RUN</text>
<text x="59.8" y="165.5">GND</text>
<text x="66" y="163.7">VOUT</text>
<text x="59.8" y="169">SW</text>
<text x="67.7" y="169">VIN</text>
</g>
<g font-size="1.6" fill="#000080">
<text x="133.2" y="33">C79</text>
<text x="133.2" y="34.7">100nF</text>
<text x="56.1" y="40">R159</text>
<text x="238.4" y="40">C80</text>
<text x="56.1" y="43.5">10K</text>
<text x="238.4" y="43.5">100nF</text>
<text x="203.3" y="50.5">R160</text>
<text x="210.4" y="50.5">0R0</text>
<text x="173.5" y="62.8">SN74AVCA164245DGG</text>
<text x="64.9" y="78.5">2.54mm header female</text>
<text x="238.4" y="87.3">C81</text>
<text x="238.4" y="90.8">100nF</text>
<text x="64.9" y="101.3">C83</text>
<text x="71.9" y="101.3">C84</text>
<text x="78.9" y="101.3">C85</text>
<text x="85.9" y="101.3">C86</text>
<text x="135" y="97.8">C82</text>
<text x="135" y="99.6">100nF</text>
<text x="64.9" y="103.1">100nF</text>
<text x="71.9" y="103.1">100nF</text>
<text x="78.9" y="103.1">100nF</text>
<text x="85.9" y="103.1">100nF</text>
<text x="203.3" y="106.6">R161</text>
<text x="210.4" y="106.6">0R0</text>
<text x="154.3" y="111.8">R162</text>
<text x="159.5" y="111.8">10K</text>
<text x="71.9" y="118.3">J6</text>
<text x="154.3" y="117.1">R163</text>
<text x="159.5" y="117.1">10K</text>
<text x="173.5" y="118.9">SN74AVCA164245DGG</text>
<text x="71.9" y="127.1">J7</text>
<text x="165.7" y="145.1">C87</text>
<text x="165.7" y="147.8">100nF</text>
<text x="61.4" y="152.1">L6</text>
<text x="64.9" y="152.1">2.2uH LQH32CN2R2M33</text>
<text x="82.4" y="160.9">R164</text>
<text x="88.7" y="160.9">270K</text>
<text x="99.2" y="167.9">C89</text>
<text x="108" y="167.9">C90</text>
<text x="116.8" y="167.9">C91</text>
<text x="168.3" y="165.3">KS24C080C</text>
<text x="208.6" y="167.9">SW-SLIDE4</text>
<text x="60.3" y="172.1">LTC3406ES5</text>
<text x="81.7" y="171.4">R165</text>
<text x="81.7" y="173.2">70K</text>
<text x="99.2" y="169.7">33uF/6.3V</text>
<text x="108" y="169.7">100nF</text>
<text x="116.8" y="169.7">33uF/6.3V</text>
<text x="44.9" y="176.7">4.7uF/6.3V</text>
<text x="46.7" y="174.9">C88</text>
</g>
<g font-size="1.6" fill="#00f">
<text x="45.4" y="171.3">+</text>
<text x="98" y="171.3">+</text>
<text x="115.5" y="171.3">+</text>
</g>
<g font-size="1.3">
<text x="30.4" y="1.3">5</text>
<text x="87.6" y="1.3">4</text>
<text x="144.9" y="1.3">3</text>
<text x="202.1" y="1.3">2</text>
<text x="259.4" y="1.3">1</text>
<text x=".5" y="28">D</text>
<text x="288.4" y="28">D</text>
<text x=".5" y="78.4">C</text>
<text x="288.4" y="78.4">C</text>
<text x=".5" y="128.7">B</text>
<text x="288.4" y="128.7">B</text>
<text x=".5" y="179.1">A</text>
<text x="288.4" y="179.1">A</text>
<text x="30.4" y="204.4">5</text>
<text x="87.6" y="204.4">4</text>
<text x="144.9" y="204.4">3</text>
<text x="202.1" y="204.4">2</text>
<text x="259.4" y="204.4">1</text>
</g>
</svg>
